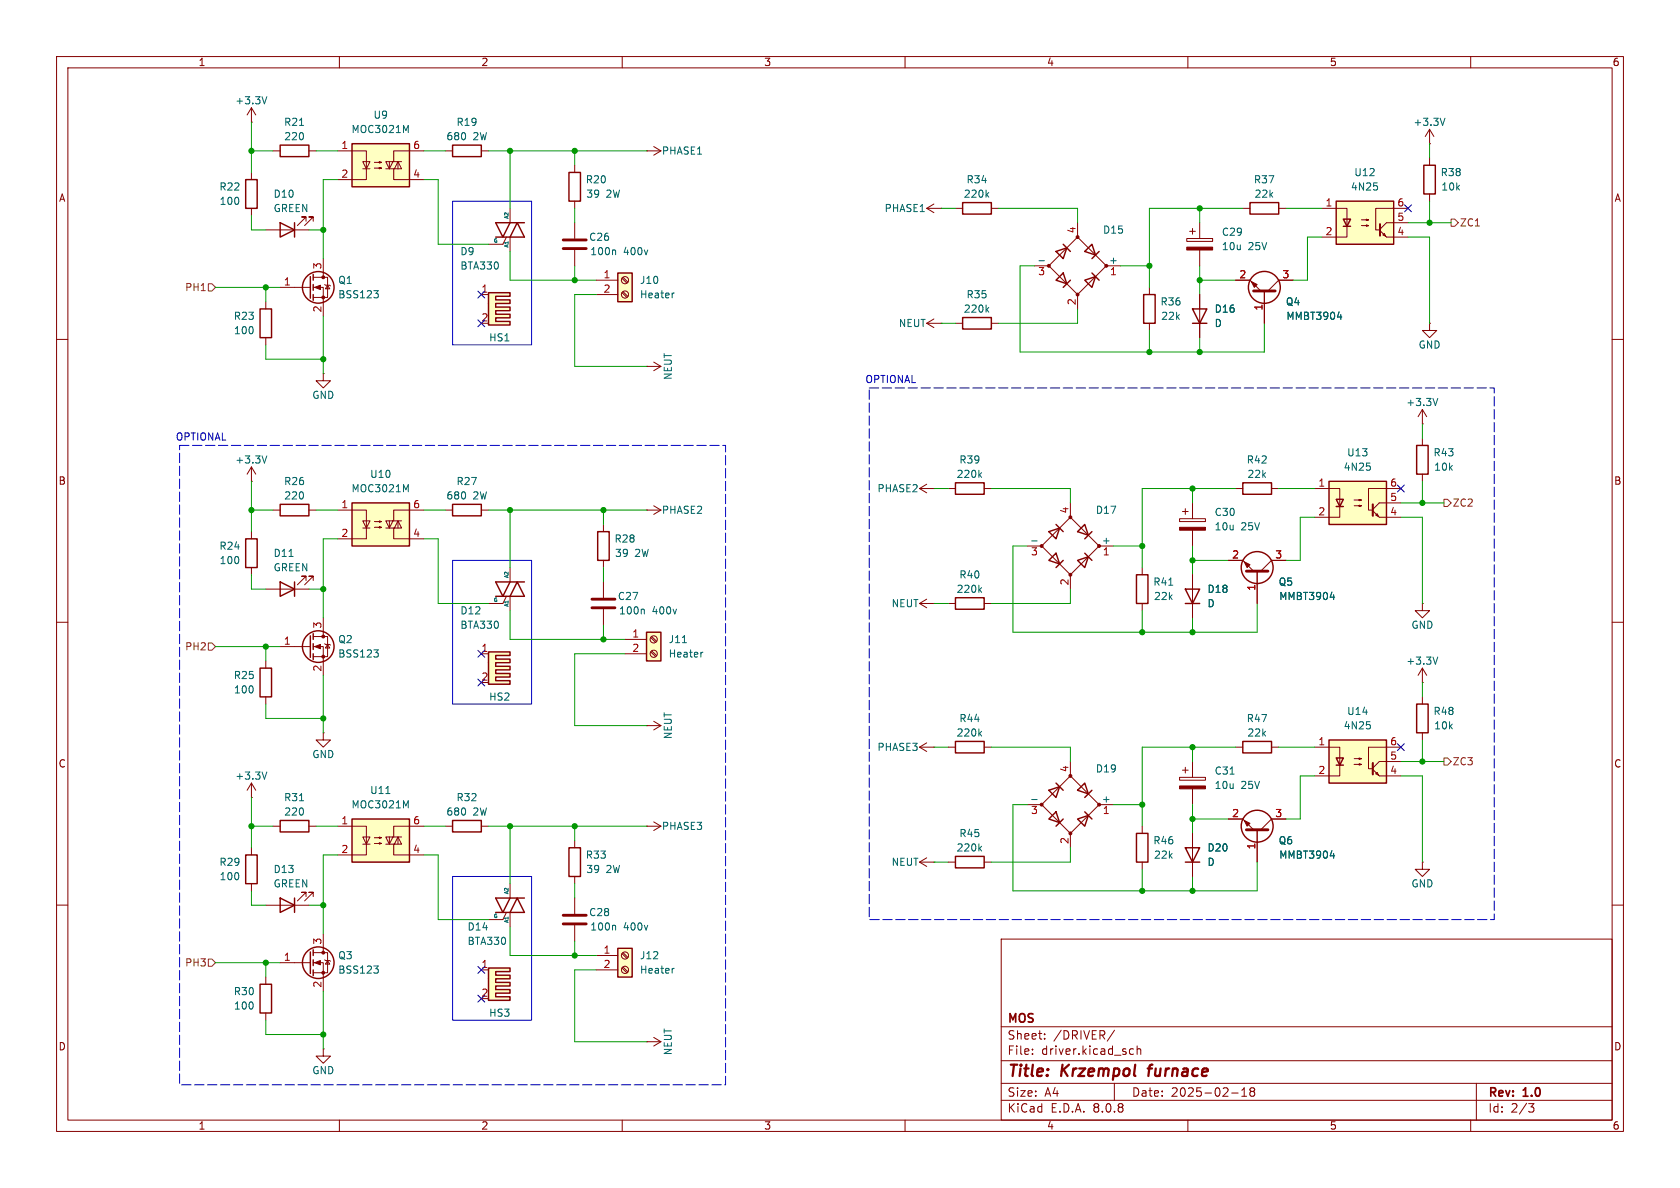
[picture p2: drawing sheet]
<svg xmlns="http://www.w3.org/2000/svg" width="297mm" height="210mm" viewBox="0 0 297 210" stroke-linecap="round" stroke-linejoin="round" font-family="sans-serif">
<g fill="none" stroke="#840000" stroke-width=".18">
<path d="M10 10h277v190h-277zM12 12h273v186h-273zM60 10v2M110 10v2M160 10v2M210 10v2M260 10v2M10 60h2M285 60h2M10 110h2M285 110h2M10 160h2"/>
<path d="M177 166h108v32h-108zM285 160h2M60 198v2M110 198v2M160 198v2M177 194.5h108M177 191.5h108M177 187.5h108M177 181.5h108M182.5 186.3v.1M182.5 185.5v.1M184.7 183.6v.1"/>
<path d="M184.7 182.8v.1M197 191.5v3M197 182.1l-1.3 2M199.7 186.3l.3 .1 .4-.1M200.4 185.5l-.4-.1-.3 .1M201 185.5l.2-.1 .4 .1 .1 .9M201 184.9v1.5M210 198v2M217.7 193.2h1.2M219.5 193.8h.9M219.5 192.7l.5-.4v1.5M221.2 192.9l-.2 .3v.5l.2 .1 .5-.1 .1-.2-.1-.4-.2-.2"/>
<path d="M221.2 192.9l-.2-.2 .2-.4 .5 .1 .1 .2-.3 .3M221.2 192.9h.3M260 198v2M261 191.5v6.5M270.2 195.1h1l-.5 .6 .4 .1 .1 .5-.3 .3h-.4"/>
</g>
<path d="M202.9 188.9h.8M203.2 188.5l-.2 1.7" fill="none" stroke="#840000" stroke-width=".4"/>
<path d="M234.9 85.1h10.2v7.6h-10.2z" fill="#ffffc2"/>
<g fill="none" stroke="#840000" stroke-width=".25">
<path d="M221 35.8h5.1v2h-5.1zM202.2 52.1h2v5.1h-2zM210.8 54.6h2.6l-1.3 2.6zM210.8 57.2h2.6M250.4 78.7h2.1v5.1h-2.1zM49.5 89.2h5.1v2h-5.1zM168.9 85.3h5.1v2.1h-5.1zM219.7 85.3h5.1v2.1h-5.1zM234.9 85.1h10.2v7.6h-10.2zM236.2 88.3h1.3l-.6 1.2zM236.2 89.5h1.3M168.9 105.7h5.1v2h-5.1z"/>
<path d="M168.9 131.1h5.1v2h-5.1zM209.5 149.9h2.6l-1.3 2.5zM209.5 152.4h2.6"/>
<circle cx="223.5" cy="50.8" r="2.82"/>
<circle cx="222.2" cy="100.3" r="2.82"/>
<circle cx="222.2" cy="146" r="2.82"/>
</g>
<g fill="none" stroke="#840000" stroke-width=".18">
<path d="M212.1 39.4v2.8M219.7 36.8h1.3M226.1 36.8h1.2M203.2 50.8v1.3M203.2 57.2v1.2M209.8 42.2h4.6v.5h-4.6zM210.3 40.9h1M210.8 40.4v1M212.1 44.2v2.8M212.1 52.1v7.6M218.4 49.5h2.6l1.9 1.9M223.5 51.4v5.8"/>
<path d="M228.6 49.5h-2.5l-1.9 1.9M252.7 57.2v1.2h1.3l-1.3 1.3-1.2-1.3h1.2M252.7 57.2h.1M251.5 74.9h.1M251.5 72.4v2.5M251.5 77.5v1.2M251.5 72.4l-.8 1.3M251.5 72.4l.7 1.3M48.3 90.2h1.2M54.6 90.2h1.3M167.6 86.4h1.3M174 86.4h1.3"/>
<path d="M217.2 99.1h2.5l1.9 1.9M218.4 86.4h1.3M224.8 86.4h1.3M227.3 99.1h-2.5l-1.9 1.9M232.4 86.4h4.5v5h-4.5M239.4 89.4h1.3l-.4 .1v-.2l.4 .1M239.4 88.4h1.3l-.4 .1v-.2l.4 .1M242.7 90.3l1.1 1.1h3.8M243.2 91.1l.3-.3 .2 .5zM247.6 86.4h-5.7v3.8h.7M247.6 88.9h-3.8l-1.1 1.1M251.5 83.8v1.3"/>
<path d="M162.6 106.7h2.5M162.6 106.7l1.2 .7M163.8 105.9l-1.2 .8M165.1 106.7h.1M167.6 106.7h1.3M174 106.7h1.3M222.2 101v5.7M162.6 132.1h2.5M162.6 132.1l1.2 .7M163.8 131.3l-1.2 .8M165.1 132.1h.1M167.6 132.1h1.3"/>
<path d="M174 132.1h1.3M208.5 137.4h4.6v.5h-4.6zM209 136.1h1.1M209.5 135.6v1.1M210.8 134.6v2.8M210.8 139.4v2.8M210.8 147.3v7.6M217.2 144.8h2.5l1.9 1.9M222.2 146.7v5.7M227.3 144.8h-2.5l-1.9 1.9M251.5 152.4v1.3h1.2l-1.2 1.2-1.3-1.2h1.3M251.5 152.4h.1"/>
</g>
<path d="M242.7 89.2v2" fill="none" stroke="#840000" stroke-width=".36"/>
<g fill="none" stroke="#006464" stroke-width=".18">
<path d="M236.4 56h.8M237 55.6v.9M254.2 70.4l-.4 1.3M173.2 83.9l.3 .5M173.5 83.6l-.4 .4M242.2 82.5v.5M173.2 104.2l.3 .5M173.5 103.9l-.4 .5M235.2 105.6h.7M235.8 105.1v.9M173.2 129.6l.3 .5M173.5 129.3l-.4 .5"/>
<path d="M217.5 136.9h.7M235.2 151.3h.7M235.8 150.9v.8"/>
</g>
<g fill="#840000" stroke="#840000" stroke-width=".18">
<path d="M208.5 138.9h4.6v.5h-4.6z"/>
<path d="M220 99.3l1 .5-.5 .5z"/>
<path d="M209.8 43.7h4.6v.5h-4.6z"/>
<path d="M220 145l1 .5-.5 .6z"/>
<path d="M221.2 49.8l1 .5-.5 .5z"/>
</g>
<path d="M221.6 51.4h3.8M220.3 101h3.9M220.3 146.7h3.9" fill="none" stroke="#840000" stroke-width=".51"/>
<g fill="#ffffc2">
<path d="M86.4 51.7h3.8v.7h-2.6v.6h2.6v.6h-2.6v.7l-1.2-.7z"/>
<path d="M86.4 53.6l1.2 .7h2.6v.6h-2.6v.6h2.6v.7h-2.6v.6h2.6v.7h-3.8z"/>
</g>
<path d="M86.4 51.7h3.8v.7h-2.6v.6h2.6v.6h-2.6v.7h2.6v.6h-2.6v.6h2.6v.7h-2.6v.6h2.6v.7h-3.8zM168.9 151.4h5.1v2h-5.1z" fill="none" stroke="#840000" stroke-width=".25"/>
<path d="M85.1 52.1h1.3M101.6 158.8v2.7M162.6 152.4h2.5M162.6 152.4l1.2 .8M163.8 151.6l-1.2 .8M165.1 152.4h.1M167.6 152.4h1.3M174 152.4h1.3M101.6 163.6v2.8" fill="none" stroke="#840000" stroke-width=".18"/>
<path d="M173.2 150l.3 .4M173.5 149.6l-.4 .5M108.6 163.6l.2 .1v.7" fill="none" stroke="#006464" stroke-width=".18"/>
<path d="M99.6 161.8h4M99.6 163.3h4" fill="none" stroke="#840000" stroke-width=".51"/>
<path d="M236.2 35.6h10.2v7.6h-10.2z" fill="#ffffc2"/>
<path d="M236.2 35.6h10.2v7.6h-10.2zM237.5 38.7h1.3l-.7 1.3zM237.5 40h1.3M200.9 101.6h2v5.1h-2zM209.5 104.1h2.6l-1.3 2.6zM209.5 106.7h2.6M200.9 147.3h2v5.1h-2z" fill="none" stroke="#840000" stroke-width=".25"/>
<g fill="none" stroke="#840000" stroke-width=".18">
<path d="M233.7 36.8h4.4v5.1h-4.4M240.7 39.9h1.2l-.3 .1v-.2l.3 .1M240.7 38.9h1.2l-.3 .1v-.3l.3 .2M248.9 36.8h-5.7v3.8h.6M248.9 39.4h-3.8l-1.1 1.1M244 40.8l1.1 1.1h3.8M244.5 41.5l.2-.2 .3 .5zM201.9 100.3v1.3M201.9 106.7v1.3M210.8 101.6v7.6M251.5 106.7v1.3h1.2l-1.2 1.2-1.3-1.2h1.3M251.5 106.7h.1"/>
<path d="M201.9 146.1v1.2M201.9 152.4v1.3"/>
</g>
<path d="M244 39.6v2.1" fill="none" stroke="#840000" stroke-width=".36"/>
<path d="M243.5 32.9v.6M206.6 103.4h.7" fill="none" stroke="#006464" stroke-width=".18"/>
<path d="M114.3 111.8h2.5v5h-2.5z" fill="#ffffc2"/>
<g fill="none" stroke="#840000" stroke-width=".25">
<path d="M170.2 35.8h5.1v2h-5.1zM251.7 29.2h2v5.1h-2zM170.2 56.1h5.1v2.1h-5.1zM185.4 94l1.9-.7-.6 2zM185.4 99.1l1.3-1.3 .6 1.9zM186.7 92.7l1.3 1.3M188 99.1l-1.3 1.2M190.5 94l1.3-1.3 .6 1.9zM190.5 99.1l1.9-.7-.6 1.9zM191.8 97.8l1.2 1.3M193 94l-1.2 1.3M114.3 111.8h2.5v5h-2.5z"/>
<path d="M185.4 139.7l1.9-.6-.6 1.9zM186.7 138.4l1.3 1.3M190.5 139.7l1.3-1.3 .6 1.9zM193 139.7l-1.2 1.3M219.7 131.1h5.1v2h-5.1zM185.4 144.8l1.3-1.3 .6 1.9zM188 144.8l-1.3 1.3M190.5 144.8l1.9-.7-.6 2zM191.8 143.5l1.2 1.3"/>
</g>
<g fill="none" stroke="#840000" stroke-width=".18">
<path d="M163.8 36.8l1.3 .8M163.8 36.8h2.6M165.1 36.1l-1.3 .7M166.4 36.8h.1M168.9 36.8h1.3M175.3 36.8h1.2M252.7 25.4h.1M252.7 22.9l-.7 1.2M252.7 22.9v2.5M252.7 27.9v1.3M252.7 34.3v1.3M252.7 22.9l.8 1.2"/>
<path d="M163.8 57.2l1.3 .7M163.8 57.2h2.6M165.1 56.4l-1.3 .8M166.4 57.2h.1M168.9 57.2h1.3M175.3 57.2h1.2M57.1 66v1.3h1.3l-1.3 1.3-1.2-1.3h1.2M57.1 66h.1M114.3 90.2h.1M114.3 90.2h2.5M115.6 89.4l1.2 .8M116.8 90.2l-1.2 .7"/>
<path d="M181.6 96.5h2.5M189.2 91.4l5.1 5.1-5.1 5.1-5.1-5.1zM189.2 88.9v2.5M194.3 96.5h2.5M208.5 91.7h4.6v.5h-4.6zM209 90.4h1.1M209.5 89.9v1M210.8 88.9v2.8M210.8 93.7v2.8M110.5 113h3.8M110.5 115.6h3.8M115 115.2l.9 .9"/>
<path d="M115 112.7l.9 .8M115.2 115.1l.9 .8M115.2 112.5l.9 .9M189.2 101.6v2.5M114.3 128.3h.1M114.3 128.3h2.5M115.6 127.5l1.2 .8M116.8 128.3l-1.2 .7M189.2 137.2l5.1 5-5.1 5.1-5.1-5.1zM189.2 134.6v2.6M218.4 132.1h1.3M224.8 132.1h1.3"/>
<path d="M181.6 142.2h2.5M189.2 147.3v2.6M194.3 142.2h2.5"/>
<circle cx="115.6" cy="115.6" r=".63"/>
<circle cx="115.6" cy="113" r=".63"/>
</g>
<path d="M174.4 34.4l.4 .5M174.8 34l-.5 .5M255.5 20.9l-.5 1.3M174.4 54.7l.4 .5M174.8 54.3l-.5 .5M182.4 95.6h1M120.6 113.6h.8M124.3 115.3l-.3 .1M182.4 141.3h1" fill="none" stroke="#006464" stroke-width=".18"/>
<g fill="#840000" stroke="#840000" stroke-width=".18">
<path d="M208.5 93.2h4.6v.5h-4.6z"/>
<circle cx="184.1" cy="96.5" r=".25"/>
<circle cx="189.2" cy="101.6" r=".25"/>
<circle cx="189.2" cy="91.4" r=".25"/>
<circle cx="194.3" cy="96.5" r=".25"/>
<circle cx="184.1" cy="142.2" r=".25"/>
<circle cx="189.2" cy="147.3" r=".25"/>
<circle cx="189.2" cy="137.2" r=".25"/>
<circle cx="194.3" cy="142.2" r=".25"/>
</g>
<path d="M234.9 130.8h10.2v7.6h-10.2z" fill="#ffffc2"/>
<path d="M234.9 130.8h10.2v7.6h-10.2zM236.2 134h1.3l-.6 1.3zM236.2 135.3h1.3" fill="none" stroke="#840000" stroke-width=".25"/>
<path d="M232.4 132.1h4.5v5.1h-4.5M239.4 135.1h1.3l-.4 .2v-.3l.4 .1M239.4 134.1h1.3l-.4 .1v-.2l.4 .1M242.7 136l1.1 1.2h3.8M243.2 136.8l.3-.3 .2 .5zM247.6 132.1h-5.7v3.8h.7M247.6 134.6h-3.8l-1.1 1.2" fill="none" stroke="#840000" stroke-width=".18"/>
<path d="M242.7 134.9v2" fill="none" stroke="#840000" stroke-width=".36"/>
<path d="M242.2 128.2v.5" fill="none" stroke="#006464" stroke-width=".18"/>
<g fill="#ffffc2">
<path d="M86.4 115.2h3.8v.7h-2.6v.6h2.6v.6h-2.6v.7l-1.2-.7z"/>
<path d="M86.4 117.1l1.2 .7h2.6v.6h-2.6v.6h2.6v.7h-2.6v.6h2.6v.7h-3.8z"/>
</g>
<g fill="none" stroke="#840000" stroke-width=".25">
<path d="M186.7 44.5l1.9-.7-.6 1.9zM186.7 49.5l1.3-1.2 .6 1.9zM188 43.2l1.2 1.3M189.2 49.5l-1.2 1.3M191.8 44.5l1.2-1.3 .7 1.9zM191.8 49.5l1.9-.6-.7 1.9zM193 48.3l1.3 1.2M194.3 44.5l-1.3 1.2M80 89.2h5.1v2h-5.1zM49.5 102.9l2.6 1.2-2.6 1.3zM52.1 102.9v2.5M54.9 112.4v3.8"/>
<path d="M55.4 112v1M55.4 113.8v1M55.4 115.6v1M86.4 115.2h3.8v.7h-2.6v.6h2.6v.6h-2.6v.7h2.6v.6h-2.6v.6h2.6v.7h-2.6v.6h2.6v.7h-3.8zM87.6 105.4h5.1l-1.3-2.5-1.2 2.5M90.2 102.9l-1.3 2.5-1.3-2.5h5.1M250.4 124.5h2.1v5h-2.1z"/>
<circle cx="56.3" cy="114.3" r="2.79"/>
</g>
<g fill="none" stroke="#840000" stroke-width=".18">
<path d="M190.5 39.4v2.5M182.9 47h2.5M190.5 41.9l5.1 5.1-5.1 5.1-5.1-5.1zM190.5 52.1v2.5M195.6 47h2.5M78.7 90.2h1.3M85.1 90.2h1.3M162.6 86.4l1.2 .7M162.6 86.4h2.5M163.8 85.6l-1.2 .8M165.1 86.4h.1M47 104.1h7.6"/>
<path d="M49.5 114.3h5.4M54.1 102.6v-.7h-.8h.8l-1.5 1.5M55.4 102.6v-.7h-.8h.8l-1.6 1.5M55.4 114.3h1.7v5.1M55.4 112.5h2.5v3.6h-2.5M57.1 109.2v3.3M57.4 113.8l.1 .1h.8l.1 .1M57.9 113.9l.4 .7h-.8zM85.1 115.6h1.3M89.5 105.4l-.6 1.3h-2.5M90.2 100.3v2.6M90.2 105.4v2.6"/>
<path d="M106.7 102.9v2.8M106.7 107.7v2.8M251.5 118.1v2.6M251.5 118.1l-.8 1.3M251.5 118.1l.7 1.3M251.5 120.7h.1M251.5 123.2v1.3M251.5 129.5v1.3"/>
</g>
<path d="M183.7 46.1h.9M51.1 98.4h.7M66.1 114.9h.8l-.4 .5M66.6 115.4l.3 .2v.3l-.3 .2M113.7 107.7l.2 .2v.6M254.2 116.1l-.4 1.3" fill="none" stroke="#006464" stroke-width=".18"/>
<path d="M104.6 105.9h4.1M104.6 107.4h4.1" fill="none" stroke="#840000" stroke-width=".51"/>
<g fill="#840000" stroke="#840000" stroke-width=".18">
<path d="M55.6 114.3l1-.4v.8z"/>
<circle cx="185.4" cy="47" r=".25"/>
<circle cx="190.5" cy="52.1" r=".25"/>
<circle cx="190.5" cy="41.9" r=".25"/>
<circle cx="195.6" cy="47" r=".25"/>
<circle cx="57.1" cy="116.1" r=".25"/>
<circle cx="57.1" cy="112.5" r=".25"/>
</g>
<path d="M62.2 88.9h10.2v7.6h-10.2z" fill="#ffffc2"/>
<g fill="none" stroke="#840000" stroke-width=".25">
<path d="M43.4 31.8h2.1v5h-2.1zM49.5 39.4l2.6 1.2-2.6 1.3zM52.1 39.4v2.5M90.2 39.4l-1.3 2.5-1.3-2.5h5.1M100.6 30.5h2v5.1h-2zM54.9 48.9v3.8M55.4 48.5v1M55.4 50.3v1M55.4 52.1v1M87.6 41.9h5.1l-1.3-2.5-1.2 2.5M62.2 88.9h10.2v7.6h-10.2z"/>
<circle cx="56.3" cy="50.8" r="2.79"/>
</g>
<g fill="none" stroke="#840000" stroke-width=".18">
<path d="M44.4 30.5v1.3M44.4 36.8v1.3M54.1 39.1v-.7h-.8h.8l-1.5 1.5M55.4 39.1v-.7h-.8h.8l-1.6 1.5M90.2 36.8v2.6M101.6 29.2v1.3M101.6 35.6v1.2M101.6 39.4v2.8M114.3 26.7h.1M114.3 26.7h2.5M115.6 25.9l1.2 .8M116.8 26.7l-1.2 .7"/>
<path d="M47 40.6h7.6M49.5 50.8h5.4M55.4 50.8h1.7v5.1M55.4 49h2.5v3.6h-2.5M57.1 45.7v3.3M57.4 50.3l.1 .1h.8l.1 .1M57.9 50.4l.4 .7h-.8zM89.5 41.9l-.6 1.3h-2.5M90.2 41.9v2.6M101.6 44.2v2.8M114.3 64.8h.1M114.3 64.8h2.5"/>
<path d="M115.6 64l1.2 .8M116.8 64.8l-1.2 .7M59.7 90.2h5.1v5.1h-5.1M64.1 92.1h1.3l-.6 1.2zM64.1 93.3h1.3M66.2 93.2h1.2l-.3 .1v-.2l.3 .1M66.2 92.2h1.2l-.3 .1v-.2l.3 .1M68.2 93.3h2.8l-.6-1.2-.7 1.2M68.8 92.1v1.2M69.5 92.1l-.7 1.2-.6-1.2h2.8M69.6 93.3v2h5.3M70.4 92.1v1.2"/>
<path d="M74.9 90.2h-5.3v1.9"/>
</g>
<path d="M66.1 51.4h.8l-.4 .5M66.6 51.9l.3 .2v.3l-.3 .2M108.6 44.2l.2 .2v.6M71.8 86.6l.4-.9v1.2" fill="none" stroke="#006464" stroke-width=".18"/>
<g fill="#840000" stroke="#840000" stroke-width=".18">
<path d="M55.6 50.8l1-.4v.8z"/>
<circle cx="57.1" cy="52.6" r=".25"/>
<circle cx="57.1" cy="49" r=".25"/>
</g>
<path d="M99.6 42.4h4M99.6 43.9h4" fill="none" stroke="#840000" stroke-width=".51"/>
<path d="M109.2 48.3h2.6v5h-2.6z" fill="#ffffc2"/>
<path d="M49.5 25.7h5.1v2h-5.1zM80 25.7h5.1v2h-5.1zM109.2 48.3h2.6v5h-2.6zM105.7 94h2v5.1h-2z" fill="none" stroke="#840000" stroke-width=".25"/>
<g fill="none" stroke="#840000" stroke-width=".18">
<path d="M44.4 19.1l-.7 1.2M44.4 19.1v2.5M44.4 19.1l.8 1.2M44.4 21.6h.1M48.3 26.7h1.2M54.6 26.7h1.3M78.7 26.7h1.3M85.1 26.7h1.3M105.4 49.5h3.8M105.4 52.1h3.8M110 51.7l.8 .9M110 49.2l.8 .8"/>
<path d="M110.1 51.6l.9 .8M110.1 49l.9 .9M106.7 92.7v1.3M106.7 99.1v1.2"/>
<circle cx="110.5" cy="52.1" r=".63"/>
<circle cx="110.5" cy="49.5" r=".63"/>
</g>
<path d="M47.2 17.1l-.5 1.3M52.9 22.2h.8M119.2 51.8l-.3 .1" fill="none" stroke="#006464" stroke-width=".18"/>
<path d="M62.2 25.4h10.2v7.6h-10.2z" fill="#ffffc2"/>
<path d="M62.2 25.4h10.2v7.6h-10.2zM46 54.6h2v5.1h-2zM90.2 158.8l-1.3 2.5-1.3-2.5h5.1M100.6 149.9h2v5h-2zM87.6 161.3h5.1l-1.3-2.5-1.2 2.5" fill="none" stroke="#840000" stroke-width=".25"/>
<g fill="none" stroke="#840000" stroke-width=".18">
<path d="M59.7 26.7h5.1v5.1h-5.1M64.1 28.6h1.3l-.6 1.2zM64.1 29.8h1.3M66.2 29.7h1.2l-.3 .1v-.2l.3 .1M66.2 28.7h1.2l-.3 .1v-.2l.3 .1M68.2 29.8h2.8l-.6-1.2-.7 1.2M68.8 28.6v1.2M69.5 28.6l-.7 1.2-.6-1.2h2.8M69.6 29.8v2h5.3M70.4 28.6v1.2M74.9 26.7h-5.3v1.9M47 53.3v1.3"/>
<path d="M47 59.7v1.3M90.2 156.2v2.6M101.6 148.6v1.3M101.6 154.9v1.3M89.5 161.3l-.6 1.3h-2.5M90.2 161.3v2.5"/>
</g>
<path d="M71.8 23.1l.4-.9v1.2" fill="none" stroke="#006464" stroke-width=".18"/>
<g fill="#ffffc2">
<path d="M86.4 171.1h3.8v.7h-2.6v.6h2.6v.6h-2.6v.7l-1.2-.7z"/>
<path d="M86.4 173l1.2 .7h2.6v.6h-2.6v.6h2.6v.7h-2.6v.6h2.6v.6h-3.8z"/>
</g>
<path d="M43.4 95.3h2.1v5h-2.1zM46 118.1h2v5.1h-2zM86.4 171.1h3.8v.7h-2.6v.6h2.6v.6h-2.6v.7h2.6v.6h-2.6v.6h2.6v.7h-2.6v.6h2.6v.6h-3.8z" fill="none" stroke="#840000" stroke-width=".25"/>
<path d="M44.4 85.1h.1M44.4 82.6l-.7 1.2M44.4 82.6v2.5M44.4 94v1.3M44.4 82.6l.8 1.2M44.4 100.3v1.3M47 116.8v1.3M47 123.2v1.3M85.1 171.5h1.3" fill="none" stroke="#840000" stroke-width=".18"/>
<path d="M47.2 80.6l-.5 1.3" fill="none" stroke="#006464" stroke-width=".18"/>
<path d="M62.2 144.8h10.2v7.6h-10.2z" fill="#ffffc2"/>
<g fill="none" stroke="#840000" stroke-width=".25">
<path d="M43.4 151.1h2.1v5.1h-2.1zM49.5 145h5.1v2.1h-5.1zM49.5 158.8l2.6 1.2-2.6 1.3zM52.1 158.8v2.5M62.2 144.8h10.2v7.6h-10.2zM80 145h5.1v2.1h-5.1zM46 174h2v5.1h-2zM54.9 168.3v3.8M55.4 167.9v1M55.4 169.7v1M55.4 171.5v1"/>
<circle cx="56.3" cy="170.2" r="2.79"/>
</g>
<g fill="none" stroke="#840000" stroke-width=".18">
<path d="M44.4 138.4l-.7 1.3M44.4 138.4v2.6M44.4 138.4l.8 1.3M57.1 129.5v1.3h1.3l-1.3 1.3-1.2-1.3h1.2M57.1 129.5h.1M44.4 141h.1M44.4 149.9v1.2M44.4 156.2v1.3M48.3 146.1h1.2M54.1 158.5v-.8h-.8h.8l-1.5 1.6M54.6 146.1h1.3M55.4 158.5v-.8h-.8h.8l-1.6 1.6"/>
<path d="M59.7 146.1h5.1v5h-5.1M64.1 148h1.3l-.6 1.2zM64.1 149.2h1.3M66.2 149.1h1.2l-.3 .1v-.2l.3 .1M66.2 148.1h1.2l-.3 .1v-.2l.3 .1M68.2 149.2h2.8l-.6-1.2-.7 1.2M68.8 148v1.2M69.5 148l-.7 1.2-.6-1.2h2.8M69.6 149.2v1.9h5.3M70.4 148v1.2M74.9 146.1h-5.3v1.9M78.7 146.1h1.3"/>
<path d="M85.1 146.1h1.3M114.3 146.1h.1M114.3 146.1h2.5M115.6 145.3l1.2 .8M116.8 146.1l-1.2 .7M47 160h7.6M47 172.7v1.3M47 179.1v1.2M49.5 170.2h5.4M55.4 170.2h1.7v5.1M55.4 168.4h2.5v3.6h-2.5M57.1 165.1v3.3"/>
<path d="M57.4 169.7l.1 .1h.8l.1 .1M57.9 169.8l.4 .6h-.8zM57.1 185.4v1.3h1.3l-1.3 1.3-1.2-1.3h1.2M57.1 185.4h.1M114.3 184.2h.1M114.3 184.2h2.5M115.6 183.4l1.2 .8M116.8 184.2l-1.2 .7"/>
</g>
<path d="M47.2 136.5l-.5 1.2M52.9 141.5h.8M68.2 140.3h.7M71.8 142.5l.4-1v1.3M66.1 170.8h.8l-.4 .4M66.6 171.2l.3 .3v.3l-.3 .2" fill="none" stroke="#006464" stroke-width=".18"/>
<g fill="#840000" stroke="#840000" stroke-width=".18">
<path d="M55.6 170.2l1-.4v.8z"/>
<circle cx="57.1" cy="172" r=".25"/>
<circle cx="57.1" cy="168.4" r=".25"/>
</g>
<path d="M109.2 167.6h2.6v5.1h-2.6z" fill="#ffffc2"/>
<path d="M109.2 167.6h2.6v5.1h-2.6z" fill="none" stroke="#840000" stroke-width=".25"/>
<g fill="none" stroke="#840000" stroke-width=".18">
<path d="M212.1 52.1v2.5M212.1 57.2v2.5M218.4 49.5h2.6M223.5 51.4v5.8M226.1 49.5h2.5M217.2 99.1h2.5M224.8 99.1h2.5M210.8 101.6v2.5M210.8 106.7v2.5M222.2 101v5.7M210.8 147.3v2.6M210.8 152.4v2.5"/>
<path d="M217.2 144.8h2.5M222.2 146.7v5.7M224.8 144.8h2.5M105.4 168.9h3.8M105.4 171.5h3.8M110 171.1l.8 .9M110 168.6l.8 .8M110.1 170.9l.9 .9M110.1 168.4l.9 .8"/>
<circle cx="110.5" cy="168.9" r=".63"/>
<circle cx="110.5" cy="171.4" r=".63"/>
</g>
<path d="M236.4 56h.8M237 55.6v.9M235.2 105.6h.7M235.8 105.1v.9M235.2 151.3h.7M235.8 150.9v.8M119.2 171.2h-.3" fill="none" stroke="#006464" stroke-width=".18"/>
<path d="M256.5 38.7h.7l.6 .7-.6 .6h-.7zM36.8 50.2h.7l.6 .6-.6 .6h-.7zM255.3 88.3h.6l.6 .6-.6 .6h-.6zM36.8 113.7h.7l.6 .6-.6 .6h-.7zM255.3 134h.6l.6 .6-.6 .7h-.6zM36.8 169.5h.7l.6 .7-.6 .6h-.7z" fill="none" stroke="#725600" stroke-width=".18"/>
<path d="M31.7 78.7h96.6v113.1h-96.6zM153.7 68.6h110.5v94h-110.5z" fill="none" stroke="#0000c2" stroke-width=".18" stroke-dasharray="1.7 .6"/>
<path d="M80 35.6h14v25.4h-14zM80 99.1h14v25.4h-14zM80 154.9h14v25.4h-14z" fill="none" stroke="#0000c2" stroke-width=".18"/>
<g fill="none" stroke="#009600" stroke-width=".18">
<path d="M44.4 21.6v8.9M44.4 38.1v2.5h2.6M44.4 26.7h3.9M55.9 26.7h3.8M59.7 31.8h-2.6v13.9M74.9 31.8h2.6v11.4h8.9M74.9 26.7h3.8M86.4 26.7h27.9M90.2 26.7v10.1M101.6 26.7v2.5M101.6 36.8v2.6M166.4 36.8h2.5"/>
<path d="M176.5 36.8h14v2.6M212.1 36.8v2.6M219.7 36.8h-16.5v14M227.3 36.8h6.4M248.9 39.4h7.6M252.7 25.4v2.5M252.7 35.6v3.8M38.1 50.8h11.4M47 50.8v2.5M54.6 40.6h2.5M57.1 55.9v10.1M90.2 44.5v5h15.2"/>
<path d="M101.6 47v2.5M105.4 52.1h-3.8v12.7h12.7M166.4 57.2h2.5M182.9 47h-2.6v15.2h43.2v-5M190.5 54.6v2.6h-14M198.1 47h5.1M203.2 58.4v3.8M212.1 47v5.1M212.1 59.7v2.5M212.1 49.5h6.3M233.7 41.9h-2.6v7.6h-2.5M248.9 41.9h3.8v15.3"/>
<path d="M47 61v2.5h10.1M251.5 74.9v2.6M44.4 90.2h3.9M44.4 85.1v8.9M55.9 90.2h3.8M59.7 95.3h-2.6v13.9M74.9 95.3h2.6v11.4h8.9M74.9 90.2h3.8M86.4 90.2h27.9M90.2 90.2v10.1M106.7 90.2v2.5M165.1 86.4h2.5"/>
<path d="M175.3 86.4h13.9v2.5M181.6 96.5h-2.5v15.3h43.1v-5.1M196.8 96.5h5.1M210.8 99.1h6.4M210.8 86.4v2.5M210.8 96.5v5.1M218.4 86.4h-16.5v13.9M226.1 86.4h6.3M232.4 91.4h-2.5v7.7h-2.6M247.6 91.4h3.9v15.3M247.6 88.9h7.7M251.5 85.1v3.8"/>
<path d="M38.1 114.3h11.4M44.4 101.6v2.5h2.6M47 114.3v2.5M54.6 104.1h2.5M57.1 119.4v10.1M90.2 108v5h20.3M106.7 100.3v2.6M106.7 110.5v2.5M110.5 115.6h-8.9v12.7h12.7M165.1 106.7h2.5M189.2 104.1v2.6h-13.9M201.9 108v3.8"/>
<path d="M210.8 109.2v2.6M47 124.5v2.5h10.1M165.1 132.1h2.5M175.3 132.1h13.9v2.5M210.8 132.1v2.5M218.4 132.1h-16.5v14M226.1 132.1h6.3M232.4 137.2h-2.5v7.6h-2.6M247.6 137.2h3.9v15.2M247.6 134.6h7.7M251.5 120.7v2.5M251.5 130.8v3.8"/>
<path d="M44.4 141v8.9M44.4 157.5v2.5h2.6M44.4 146.1h3.9M55.9 146.1h3.8M59.7 151.1h-2.6v14M74.9 151.1h2.6v11.5h8.9M74.9 146.1h3.8M86.4 146.1h27.9M90.2 146.1v10.1M101.6 146.1v2.5M101.6 156.2v2.6M165.1 152.4h2.5"/>
<path d="M181.6 142.2h-2.5v15.3h43.1v-5.1M189.2 149.9v2.5h-13.9M196.8 142.2h5.1M201.9 153.7v3.8M210.8 142.2v5.1M210.8 154.9v2.6M210.8 144.8h6.4M38.1 170.2h11.4M47 170.2v2.5M54.6 160h2.5M57.1 175.3v10.1M90.2 163.8v5.1h15.2"/>
<path d="M101.6 166.4v2.5M105.4 171.5h-3.8v12.7h12.7M47 180.3v2.6h10.1"/>
</g>
<g fill="none" stroke="#000084" stroke-width=".18">
<path d="M248.3 36.2l1.2 1.2M249.5 36.2l-1.2 1.2M84.5 56.5l1.2 1.3M84.5 51.5l1.2 1.2M85.7 56.5l-1.2 1.3M85.7 51.5l-1.2 1.2M247 85.8l1.3 1.2M248.3 85.8l-1.3 1.2M84.5 115l1.2 1.2M85.7 115l-1.2 1.2M84.5 120l1.2 1.3M85.7 120l-1.2 1.3"/>
<path d="M247 131.5l1.3 1.2M248.3 131.5l-1.3 1.2M84.5 170.8l1.2 1.3M84.5 175.9l1.2 1.2M85.7 170.8l-1.2 1.3M85.7 175.9l-1.2 1.2"/>
</g>
<g fill="#009600" stroke="#009600" stroke-width=".18">
<circle cx="212.1" cy="49.5" r=".46"/>
<circle cx="252.7" cy="39.4" r=".46"/>
<circle cx="251.5" cy="88.9" r=".46"/>
<circle cx="210.8" cy="157.5" r=".46"/>
<circle cx="201.9" cy="157.5" r=".46"/>
<circle cx="201.9" cy="142.2" r=".46"/>
<circle cx="251.5" cy="134.6" r=".46"/>
<circle cx="210.8" cy="144.8" r=".46"/>
<circle cx="210.8" cy="132.1" r=".46"/>
<circle cx="210.8" cy="99.1" r=".46"/>
<circle cx="201.9" cy="111.8" r=".46"/>
<circle cx="210.8" cy="111.8" r=".46"/>
<circle cx="201.9" cy="96.5" r=".46"/>
<circle cx="203.2" cy="62.2" r=".46"/>
<circle cx="203.2" cy="47" r=".46"/>
<circle cx="212.1" cy="36.8" r=".46"/>
<circle cx="212.1" cy="62.2" r=".46"/>
<circle cx="210.8" cy="86.4" r=".46"/>
<circle cx="106.7" cy="90.2" r=".46"/>
<circle cx="90.2" cy="90.2" r=".46"/>
<circle cx="106.7" cy="113" r=".46"/>
<circle cx="44.4" cy="90.2" r=".46"/>
<circle cx="101.6" cy="49.5" r=".46"/>
<circle cx="57.1" cy="63.5" r=".46"/>
<circle cx="47" cy="170.2" r=".46"/>
<circle cx="44.4" cy="146.1" r=".46"/>
<circle cx="57.1" cy="160" r=".46"/>
<circle cx="57.1" cy="182.9" r=".46"/>
<circle cx="90.2" cy="26.7" r=".46"/>
<circle cx="101.6" cy="26.7" r=".46"/>
<circle cx="57.1" cy="40.6" r=".46"/>
<circle cx="44.4" cy="26.7" r=".46"/>
<circle cx="47" cy="50.8" r=".46"/>
<circle cx="90.2" cy="146.1" r=".46"/>
<circle cx="101.6" cy="146.1" r=".46"/>
<circle cx="101.6" cy="168.9" r=".46"/>
<circle cx="57.1" cy="127" r=".46"/>
<circle cx="47" cy="114.3" r=".46"/>
<circle cx="57.1" cy="104.1" r=".46"/>
</g>
<g font-size="2.8" fill="#840000">
<text x="178" y="190.9">Title:</text>
<text x="187.7" y="190.9">Krzempol</text>
<text x="203.9" y="190.9">furnace</text>
</g>
<g font-size="2.1" fill="#840000">
<text x="178" y="184">Sheet:</text>
<text x="178" y="181.2">MOS</text>
<text x="186.2" y="184">/DRIVER/</text>
<text x="178" y="186.7">File:</text>
<text x="184.1" y="186.7">driver.kicad_sch</text>
<text x="178" y="196.9">KiCad</text>
<text x="178" y="194.1">Size:</text>
<text x="184.7" y="194.1">A4</text>
<text x="185.7" y="196.9">E.D.A.</text>
<text x="193.3" y="196.9">8.0.8</text>
<text x="200" y="194.1">Date:</text>
<text x="207" y="194.1">2025-02-18</text>
<text x="263" y="194.3">Rev:</text>
<text x="263" y="196.9">Id:</text>
<text x="267.1" y="196.9">2/3</text>
<text x="269.4" y="194.3">1.0</text>
</g>
<g font-size="1.8" fill="#840000">
<text x="35" y="11.9">1</text>
<text x="85" y="11.9">2</text>
<text x="135" y="11.9">3</text>
<text x="185" y="11.9">4</text>
<text x="235" y="11.9">5</text>
<text x="285" y="11.9">6</text>
<text x="10.3" y="35.9">A</text>
<text x="285.3" y="35.9">A</text>
<text x="10.3" y="85.9">B</text>
<text x="285.3" y="85.9">B</text>
<text x="10.3" y="135.9">C</text>
<text x="285.3" y="135.9">C</text>
<text x="10.3" y="185.9">D</text>
<text x="285.3" y="185.9">D</text>
<text x="35" y="199.9">1</text>
<text x="85" y="199.9">2</text>
<text x="135" y="199.9">3</text>
<text x="185" y="199.9">4</text>
<text x="235" y="199.9">5</text>
<text x="285" y="199.9">6</text>
</g>
<g font-size="1.8" fill="#006464">
<text x="41.5" y="18.6">+3.3V</text>
<text x="50.1" y="22.5">R21</text>
<text x="62" y="23.7">MOC3021M</text>
<text x="65.9" y="21.2">U9</text>
<text x="80.6" y="22.5">R19</text>
<text x="249.8" y="22.5">+3.3V</text>
<text x="50.2" y="25">220</text>
<text x="78.8" y="25">680</text>
<text x="83.6" y="25">2W</text>
<text x="116.9" y="27.5">PHASE1</text>
<text x="38.7" y="33.9">R22</text>
<text x="48.3" y="35.2">D10</text>
<text x="103.5" y="32.6">R20</text>
<text x="103.6" y="35.2">39</text>
<text x="107.1" y="35.2">2W</text>
<text x="170.3" y="35.2">220k</text>
<text x="170.8" y="32.6">R34</text>
<text x="221.6" y="32.6">R37</text>
<text x="221.7" y="35.2">22k</text>
<text x="238.7" y="33.9">4N25</text>
<text x="239.3" y="31.3">U12</text>
<text x="254.6" y="31.3">R38</text>
<text x="254.7" y="33.9">10k</text>
<text x="38.7" y="36.4">100</text>
<text x="48.3" y="37.7">GREEN</text>
<text x="156.3" y="37.7">PHASE1</text>
<text x="194.9" y="41.5">D15</text>
<text x="215.9" y="41.9">C29</text>
<text x="81.3" y="45.3">D9</text>
<text x="81.3" y="47.9">BTA330</text>
<text x="104" y="42.8">C26</text>
<text x="104.3" y="45.3">100n</text>
<text x="110.2" y="45.3">400v</text>
<text x="196" y="46.7">+</text>
<text x="215.9" y="44.4">10u</text>
<text x="220.6" y="44.4">25V</text>
<text x="59.7" y="52.9">BSS123</text>
<text x="59.7" y="50.4">Q1</text>
<text x="113" y="50.4">J10</text>
<text x="113" y="52.9">Heater</text>
<text x="170.8" y="52.9">R35</text>
<text x="41.2" y="56.7">R23</text>
<text x="41.3" y="59.3">100</text>
<text x="158.8" y="58">NEUT</text>
<text x="170.3" y="55.5">220k</text>
<text x="205.1" y="54.2">R36</text>
<text x="205.2" y="56.7">22k</text>
<text x="214.6" y="55.5">D16</text>
<text x="214.6" y="58">D</text>
<text x="227.2" y="54.2">Q4</text>
<text x="227.3" y="56.7">MMBT3904</text>
<text x="86.4" y="60.6">HS1</text>
<text x="250.7" y="61.8">GND</text>
<text x="55.1" y="70.7">GND</text>
<text x="119" y="67.3" transform="rotate(-90 119 67.3)">NEUT</text>
<text x="248.5" y="72">+3.3V</text>
<text x="41.5" y="82.1">+3.3V</text>
<text x="169.5" y="82.1">R39</text>
<text x="220.3" y="82.1">R42</text>
<text x="237.4" y="83.4">4N25</text>
<text x="238.1" y="80.9">U13</text>
<text x="253.3" y="80.9">R43</text>
<text x="253.4" y="83.4">10k</text>
<text x="50.1" y="86">R26</text>
<text x="50.2" y="88.5">220</text>
<text x="62" y="87.2">MOC3021M</text>
<text x="65.3" y="84.7">U10</text>
<text x="78.8" y="88.5">680</text>
<text x="80.6" y="86">R27</text>
<text x="83.6" y="88.5">2W</text>
<text x="155" y="87.2">PHASE2</text>
<text x="169" y="84.7">220k</text>
<text x="220.4" y="84.7">22k</text>
<text x="116.9" y="91">PHASE2</text>
<text x="193.6" y="91">D17</text>
<text x="214.6" y="91.4">C30</text>
<text x="214.6" y="94">10u</text>
<text x="219.4" y="94">25V</text>
<text x="38.7" y="97.4">R24</text>
<text x="38.7" y="99.9">100</text>
<text x="48.3" y="101.2">GREEN</text>
<text x="48.3" y="98.7">D11</text>
<text x="108.5" y="96.1">R28</text>
<text x="108.6" y="98.7">39</text>
<text x="112.2" y="98.7">2W</text>
<text x="194.7" y="96.3">+</text>
<text x="109.1" y="106.3">C27</text>
<text x="157.5" y="107.5">NEUT</text>
<text x="169" y="105">220k</text>
<text x="169.5" y="102.5">R40</text>
<text x="203.8" y="103.7">R41</text>
<text x="203.9" y="106.3">22k</text>
<text x="213.4" y="105">D18</text>
<text x="213.4" y="107.5">D</text>
<text x="226" y="103.7">Q5</text>
<text x="226" y="106.3">MMBT3904</text>
<text x="59.7" y="113.9">Q2</text>
<text x="81.3" y="111.4">BTA330</text>
<text x="81.3" y="108.8">D12</text>
<text x="109.3" y="108.8">100n</text>
<text x="115.3" y="108.8">400v</text>
<text x="118.1" y="113.9">J11</text>
<text x="249.4" y="111.4">GND</text>
<text x="59.7" y="116.4">BSS123</text>
<text x="118.1" y="116.4">Heater</text>
<text x="248.5" y="117.7">+3.3V</text>
<text x="41.2" y="120.2">R25</text>
<text x="41.3" y="122.8">100</text>
<text x="86.4" y="124.1">HS2</text>
<text x="119" y="130.8" transform="rotate(-90 119 130.8)">NEUT</text>
<text x="169" y="130.4">220k</text>
<text x="169.5" y="127.9">R44</text>
<text x="220.3" y="127.9">R47</text>
<text x="220.4" y="130.4">22k</text>
<text x="237.4" y="129.1">4N25</text>
<text x="238.1" y="126.6">U14</text>
<text x="253.3" y="126.6">R48</text>
<text x="253.4" y="129.1">10k</text>
<text x="55.1" y="134.2">GND</text>
<text x="155" y="132.9">PHASE3</text>
<text x="193.6" y="136.8">D19</text>
<text x="214.6" y="137.1">C31</text>
<text x="41.5" y="138">+3.3V</text>
<text x="50.1" y="141.8">R31</text>
<text x="62" y="143.1">MOC3021M</text>
<text x="65.3" y="140.6">U11</text>
<text x="80.6" y="141.8">R32</text>
<text x="194.7" y="142">+</text>
<text x="214.6" y="139.7">10u</text>
<text x="219.4" y="139.7">25V</text>
<text x="50.2" y="144.4">220</text>
<text x="78.8" y="144.4">680</text>
<text x="83.6" y="144.4">2W</text>
<text x="116.9" y="146.9">PHASE3</text>
<text x="169.5" y="148.2">R45</text>
<text x="203.8" y="149.5">R46</text>
<text x="226" y="149.5">Q6</text>
<text x="38.7" y="153.3">R29</text>
<text x="38.7" y="155.8">100</text>
<text x="48.3" y="154.5">D13</text>
<text x="103.5" y="152">R33</text>
<text x="103.6" y="154.5">39</text>
<text x="107.1" y="154.5">2W</text>
<text x="157.5" y="153.3">NEUT</text>
<text x="169" y="150.7">220k</text>
<text x="203.9" y="152">22k</text>
<text x="213.4" y="150.7">D20</text>
<text x="213.4" y="153.3">D</text>
<text x="226" y="152">MMBT3904</text>
<text x="48.3" y="157.1">GREEN</text>
<text x="249.4" y="157.1">GND</text>
<text x="82.6" y="167.2">BTA330</text>
<text x="82.6" y="164.7">D14</text>
<text x="104" y="162.2">C28</text>
<text x="104.3" y="164.7">100n</text>
<text x="110.2" y="164.7">400v</text>
<text x="59.7" y="172.3">BSS123</text>
<text x="59.7" y="169.8">Q3</text>
<text x="113" y="169.8">J12</text>
<text x="113" y="172.3">Heater</text>
<text x="41.2" y="176.1">R30</text>
<text x="41.3" y="178.7">100</text>
<text x="86.4" y="179.9">HS3</text>
<text x="55.1" y="190.1">GND</text>
<text x="119" y="186.6" transform="rotate(-90 119 186.6)">NEUT</text>
</g>
<g font-size="1.8" fill="#a90000">
<text x="60.3" y="26.4">1</text>
<text x="73" y="26.4">6</text>
<text x="60.3" y="31.5">2</text>
<text x="73" y="31.5">4</text>
<text x="190.2" y="41.3" transform="rotate(-90 190.2 41.3)">4</text>
<text x="234.2" y="36.6">1</text>
<text x="234.2" y="41.7">2</text>
<text x="246.9" y="41.7">4</text>
<text x="246.9" y="39.1">5</text>
<text x="246.9" y="36.6">6</text>
<text x="56.9" y="47.7" transform="rotate(-90 56.9 47.7)">3</text>
<text x="50.1" y="50.5">1</text>
<text x="85" y="51.8">1</text>
<text x="106.6" y="49.3">1</text>
<text x="106.6" y="51.8">2</text>
<text x="183.4" y="49">3</text>
<text x="196.1" y="49">1</text>
<text x="219" y="49.3">2</text>
<text x="226.6" y="49.3">3</text>
<text x="56.9" y="55.3" transform="rotate(-90 56.9 55.3)">2</text>
<text x="85" y="56.9">2</text>
<text x="190.2" y="54" transform="rotate(-90 190.2 54)">2</text>
<text x="223.3" y="55" transform="rotate(-90 223.3 55)">1</text>
<text x="60.3" y="89.9">1</text>
<text x="73" y="89.9">6</text>
<text x="233" y="86.1">1</text>
<text x="245.7" y="88.6">5</text>
<text x="245.7" y="86.1">6</text>
<text x="60.3" y="95">2</text>
<text x="73" y="95">4</text>
<text x="189" y="90.9" transform="rotate(-90 189 90.9)">4</text>
<text x="233" y="91.2">2</text>
<text x="245.7" y="91.2">4</text>
<text x="182.2" y="98.5">3</text>
<text x="194.9" y="98.5">1</text>
<text x="217.7" y="98.8">2</text>
<text x="225.4" y="98.8">3</text>
<text x="189" y="103.6" transform="rotate(-90 189 103.6)">2</text>
<text x="222" y="104.5" transform="rotate(-90 222 104.5)">1</text>
<text x="56.9" y="111.2" transform="rotate(-90 56.9 111.2)">3</text>
<text x="111.7" y="112.8">1</text>
<text x="50.1" y="114">1</text>
<text x="56.9" y="118.8" transform="rotate(-90 56.9 118.8)">2</text>
<text x="85" y="115.3">1</text>
<text x="111.7" y="115.3">2</text>
<text x="85" y="120.4">2</text>
<text x="233" y="131.8">1</text>
<text x="245.7" y="131.8">6</text>
<text x="189" y="136.6" transform="rotate(-90 189 136.6)">4</text>
<text x="233" y="136.9">2</text>
<text x="245.7" y="136.9">4</text>
<text x="245.7" y="134.4">5</text>
<text x="60.3" y="145.8">1</text>
<text x="73" y="145.8">6</text>
<text x="182.2" y="144.2">3</text>
<text x="189" y="149.3" transform="rotate(-90 189 149.3)">2</text>
<text x="194.9" y="144.2">1</text>
<text x="217.7" y="144.5">2</text>
<text x="225.4" y="144.5">3</text>
<text x="60.3" y="150.9">2</text>
<text x="73" y="150.9">4</text>
<text x="222" y="150.2" transform="rotate(-90 222 150.2)">1</text>
<text x="56.9" y="167.1" transform="rotate(-90 56.9 167.1)">3</text>
<text x="50.1" y="169.9">1</text>
<text x="85" y="171.2">1</text>
<text x="106.6" y="168.7">1</text>
<text x="106.6" y="171.2">2</text>
<text x="56.9" y="174.7" transform="rotate(-90 56.9 174.7)">2</text>
<text x="85" y="176.3">2</text>
</g>
<g font-size="1.8" fill="#725600">
<text x="258" y="40.2">ZC1</text>
<text x="32.6" y="51.7">PH1</text>
<text x="256.7" y="89.8">ZC2</text>
<text x="32.6" y="115.2">PH2</text>
<text x="256.7" y="135.5">ZC3</text>
<text x="32.6" y="171">PH3</text>
</g>
<g font-size="1.8" fill="#0000c2">
<text x="152.9" y="67.9">OPTIONAL</text>
<text x="31" y="78.1">OPTIONAL</text>
</g>
<g font-size=".9" fill="#006464">
<text x="89.9" y="38.8" transform="rotate(-90 89.9 38.8)">A2</text>
<text x="87.1" y="42.9">G</text>
<text x="89.9" y="43.9" transform="rotate(-90 89.9 43.9)">A1</text>
<text x="87.1" y="106.4">G</text>
<text x="89.9" y="107.4" transform="rotate(-90 89.9 107.4)">A1</text>
<text x="89.9" y="102.3" transform="rotate(-90 89.9 102.3)">A2</text>
<text x="89.9" y="158.2" transform="rotate(-90 89.9 158.2)">A2</text>
<text x="87.1" y="162.3">G</text>
<text x="89.9" y="163.3" transform="rotate(-90 89.9 163.3)">A1</text>
</g>
</svg>
